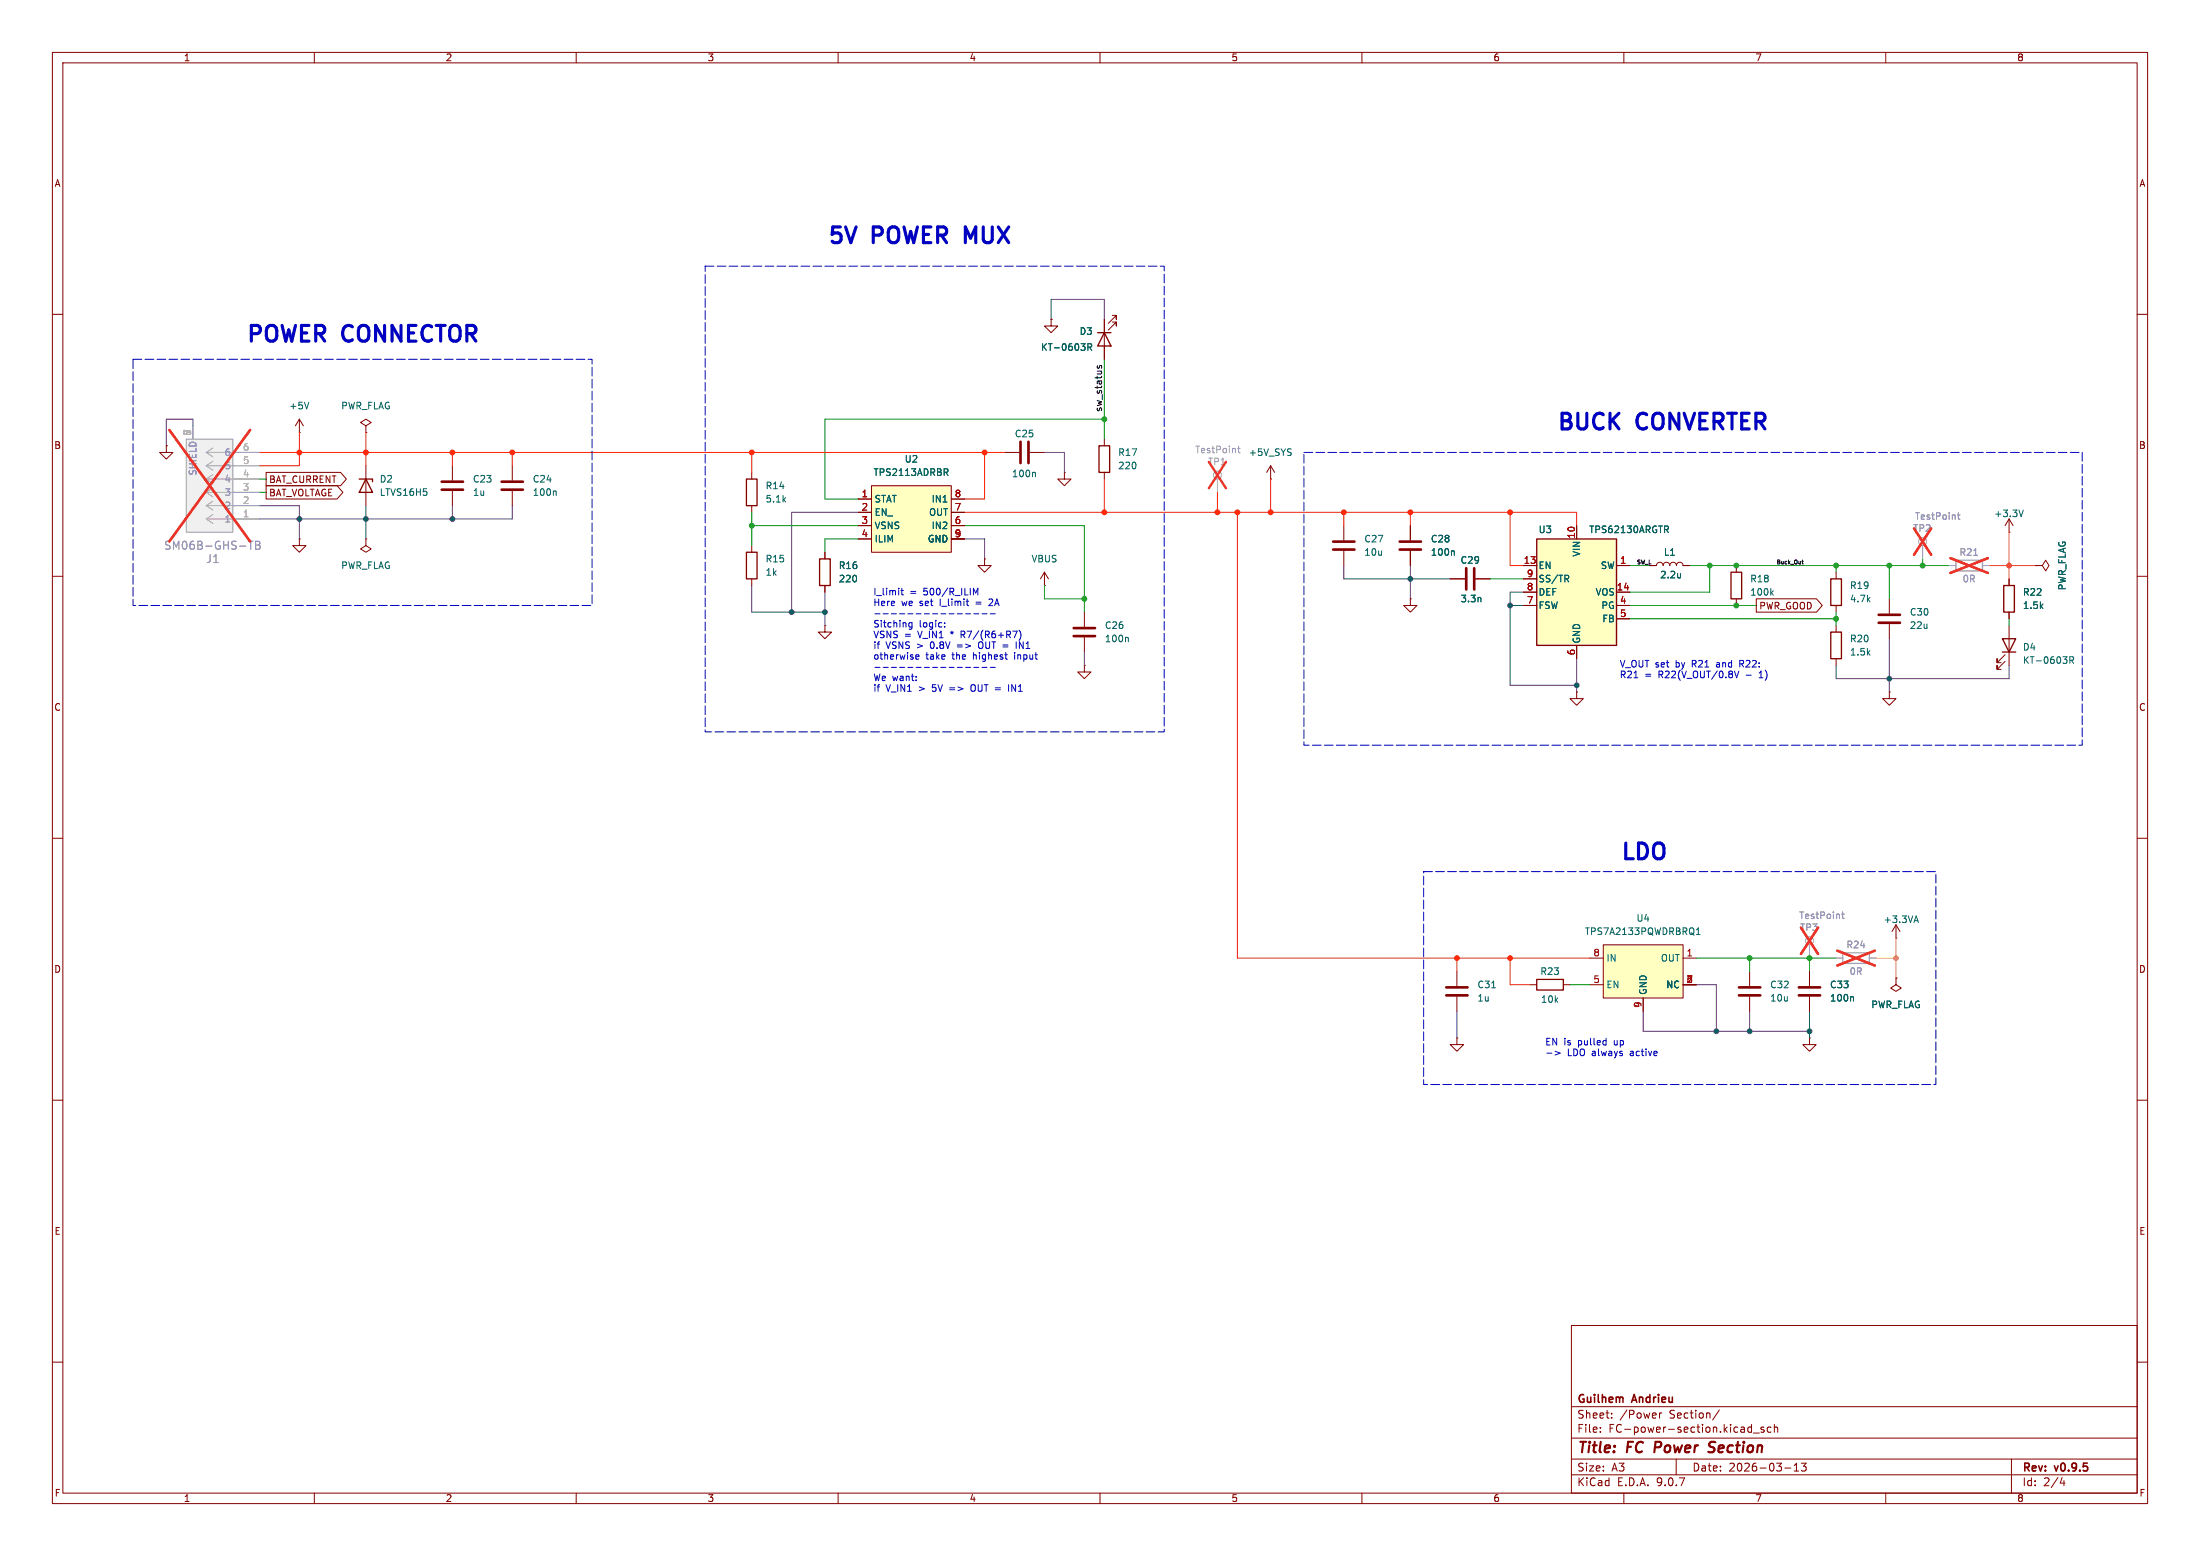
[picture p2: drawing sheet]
<svg xmlns="http://www.w3.org/2000/svg" width="420mm" height="297mm" viewBox="0 0 420 297" stroke-linecap="round" stroke-linejoin="round" font-family="sans-serif">
<g fill="none" stroke="#840000" stroke-width=".19">
<path d="M10 10h400v277h-400zM12 12h396v273h-396zM60 10v2M110 10v2M160 10v2M210 10v2M260 10v2M310 10v2M360 10v2M10 60h2M200.7 61v1.2h1.2l-1.2 1.3-1.3-1.3h1.3M200.7 61h.1"/>
<path d="M408 60h2M57.1 82.6h.1M57.1 80l.8 1.3M57.1 80l-.7 1.3M57.1 80v2.6M69.8 81.3l1.1-.7-1.1-.6-1 .6 1 .7v1.3M69.8 82.6h.1M69.8 88.9v7.6M86.4 88.9v2.8M86.4 93.7v2.8M97.8 88.9v2.8M97.8 93.7v2.8"/>
<path d="M191.8 86.4h2.8M196.6 86.4h2.8M203.2 90.2v1.2h1.3l-1.3 1.3-1.3-1.3h1.3M203.2 90.2h.1M242.6 91.4h.1M242.6 88.9l.7 1.3M242.6 88.9l-.8 1.3M242.6 88.9v2.5M10 110h2M57.1 102.9v1.2h-1.2l1.2 1.3 1.3-1.3h-1.3M57.1 102.9h.1M69.8 102.9v1.2l-1 .7 1 .6 1.1-.6-1.1-.7"/>
<path d="M69.8 102.9h.1M157.5 105.4v1.3M157.5 111.8v1.2M188 106.7v1.3h1.2l-1.2 1.2-1.3-1.2h1.3M188 106.7h.1M199.4 111.8h.1M199.4 109.2l-.8 1.3M199.4 109.2l.8 1.3M199.4 109.2v2.6M269.2 100.3v2.8M269.2 105.2v2.8M408 110h2"/>
<path d="M10 160h2M408 160h2M10 210h2M408 210h2M300 253h108v32h-108zM10 260h2M300 278.5h108M300 274.5h108M300 268.5h108M305.5 273.2v.2M305.5 272.5v.1M307.7 270.5v.2"/>
<path d="M307.7 269.8v.1M316.8 269.7v1M317.2 269.7l-.3 .1-.1 .2M320 278.5v3M328.2 269.1l-1.3 1.9M333.9 272.4l.5 .1M334.4 271.9v1.5M334.4 273.3l-.5 .1M334.7 273.5h1.2M336.7 272.5l-.3-.1-.2 .2v.2l.5 .2v.3h-.5M338.1 272.5l-.4-.1-.3 .3 .1 .6h.6M338.7 272.5l.2-.1 .4 .1 .1 .9"/>
<path d="M338.7 271.9v1.5M342.5 279.7l.4-.4v1.5M343.9 279.3h.9l-.5 .6 .4 .1v.6l-.2 .2-.6-.2M384 278.5v6.5M408 260h2M60 285v2M110 285v2M160 285v2M210 285v2M260 285v2M300 281.5h108M310 285v2"/>
<path d="M340.7 280.2h1.2M342.5 280.8h.9M360 285v2M393.7 282l-.4 1.1h.9M394 282.6v1"/>
</g>
<path d="M316.1 275.2l-.3 2M327.2 277a.85 .85 0 0 1-1.1 .1M327.2 275.2l-.7 .1a.46 .46 0 0 0-.2 .5 .46 .46 0 0 0 .3 .4l.6 .1" fill="none" stroke="#840000" stroke-width=".4"/>
<g fill="none" stroke="#a1a1a1" stroke-width=".19">
<path d="M232.4 91.4v2.6M367 104.1v2.6"/>
<circle cx="232.4" cy="90.7" r=".76"/>
<circle cx="367" cy="103.4" r=".76"/>
</g>
<path d="M236.3 85.6h.4M236.4 85.2v1.1l.3 .1M373.7 98.3h.5M373.9 97.9v1.1l.3 .1" fill="none" stroke="#989898" stroke-width=".19"/>
<path d="M230.8 88.2l3.2 5M234 88.2l-3.2 5M365.4 100.9l3.3 5M368.7 100.9l-3.3 5" fill="none" stroke="#e12e31" stroke-width=".46"/>
<path d="M59 76.8l-.5 1.2M106 93.7l.2 .2v.7M197.5 90.2l.2 .1v.7M277.5 105.1l.1 .2v.7" fill="none" stroke="#006464" stroke-width=".19"/>
<path d="M84.3 91.9h4.1M84.3 93.5h4.1M95.8 91.9h4M95.8 93.5h4M194.8 84.3v4.1M196.3 84.3v4.1M267.2 103.4h4.1M267.2 104.9h4.1" fill="none" stroke="#840000" stroke-width=".51"/>
<path d="M68.6 91.4h2.5v.5M69.8 91.4l1.3 2.6h-2.5zM156.5 106.7h2v5.1h-2z" fill="none" stroke="#840000" stroke-width=".25"/>
<path d="M166.4 92.7h15.2v12.7h-15.2z" fill="#ffffc2"/>
<g fill="none" stroke="#840000" stroke-width=".19">
<path d="M163.8 95.3h2.6M163.8 97.8h2.6M166.4 92.7h15.2v12.7h-15.2zM181.6 95.3h2.5M181.6 97.8h2.5M163.8 100.3h2.6M163.8 102.9h2.6M181.6 100.3h2.5M181.6 102.9h2.5M256.5 100.3v2.8M256.5 105.2v2.8M361.9 179.1h.1"/>
<path d="M361.9 176.5l-.7 1.3M361.9 176.5l.8 1.3M361.9 176.5v2.6M278.1 185.4v2.8M278.1 190.2v2.8M334 185.4v2.8M334 190.2v2.8M345.4 198.1v1.3h1.3l-1.3 1.3-1.2-1.3h1.2M345.4 198.1h.1M345.4 185.4v2.8M345.4 190.2v2.8M361.9 186.7v1.3l1.1 .6-1.1 .6-1-.6 1-.6"/>
<path d="M361.9 186.7h.1"/>
</g>
<path d="M180.6 90.1l.4 .6M180.7 89.5l.3 .2-.1 .3-.2 .1M365.5 175.7h.6M365.8 174.8l.4 1.3M284.8 188.5h.7M353.7 190.2l.1 .2v.7" fill="none" stroke="#006464" stroke-width=".19"/>
<path d="M254.5 103.4h4.1M254.5 104.9h4.1M276.1 188.5h4.1M276.1 190h4.1M332 188.5h4M332 190h4M343.4 188.5h4.1M343.4 190h4.1" fill="none" stroke="#840000" stroke-width=".51"/>
<path d="M351.8 181.9h5.1v2h-5.1z" fill="none" stroke="#a1a1a1" stroke-width=".25"/>
<g fill="none" stroke="#a1a1a1" stroke-width=".19">
<path d="M345.4 180.3v2.6M350.5 182.9h1.3M356.9 182.9h1.2"/>
<circle cx="345.4" cy="179.6" r=".76"/>
</g>
<path d="M343.8 177.1l3.3 5M347.1 177.1l-3.3 5M350.7 181.5l7.2 2.8M357.9 181.5l-7.2 2.8" fill="none" stroke="#e12e31" stroke-width=".46"/>
<path d="M351.6 174.5h.5M351.8 174.1v1.1l.3 .1" fill="none" stroke="#989898" stroke-width=".19"/>
<path d="M306.1 180.3h15.2v10.2h-15.2z" fill="#ffffc2"/>
<path d="M31.7 85.1v1.3h-1.2l1.2 1.2 1.3-1.2h-1.3M31.7 85.1h.1M278.1 198.1v1.3h1.3l-1.3 1.3-1.2-1.3h1.2M278.1 198.1h.1M292.1 188h1.3M298.4 188h1.3M303.5 182.9h2.6M303.5 188h2.6M306.1 180.3h15.2v10.2h-15.2zM313.7 190.5v2.5M321.3 182.9h2.5M321.3 188h2.5" fill="none" stroke="#840000" stroke-width=".19"/>
<path d="M323.8 178.4h.8M323.8 177.5l.4-.4v1.3" fill="none" stroke="#006464" stroke-width=".19"/>
<path d="M293.4 186.9h5v2.1h-5z" fill="none" stroke="#840000" stroke-width=".25"/>
<path d="M35.6 83.8h8.8v17.8h-8.8z" fill="#f0f0f0"/>
<g fill="none" stroke="#a1a1a1" stroke-width=".19">
<path d="M35.6 83.8h8.8v17.8h-8.8zM36.8 81.3v2.5M39.4 99.1h10.1M39.4 99.1l1.2 .8M39.4 96.5h10.1M39.4 96.5l1.2 .9M39.4 94h10.1M39.4 94l1.2 .8M39.4 91.4h10.1M39.4 91.4l1.2 .9M39.4 88.9h10.1M39.4 88.9l1.2 .8"/>
<path d="M39.4 86.4h10.1M39.4 86.4l1.2 .8M40.6 98.2l-1.2 .9M40.6 95.7l-1.2 .8M40.6 93.1l-1.2 .9M40.6 90.6l-1.2 .8M40.6 88.1l-1.2 .8M40.6 85.5l-1.2 .9"/>
</g>
<path d="M47.4 103.3h.9M47.9 103.3v1.5M48.8 103.3h.5l.2 .2 .1 .2-.3 .3a.41 .41 0 0 1 .4 .4 .41 .41 0 0 1-.3 .4h-.6zM48.8 104h.5" fill="none" stroke="#989898" stroke-width=".19"/>
<path d="M32.3 82.1l15.5 21.3M47.8 82.1l-15.5 21.3" fill="none" stroke="#e12e31" stroke-width=".46"/>
<path d="M209.5 63.5h2.6M210.8 63.5l1.3 2.5h-2.6zM142.5 91.4h2v5.1h-2zM209.8 85.1h2v5.1h-2zM142.5 105.4h2v5.1h-2zM382.5 111.8h2.1v5h-2.1zM349.5 120.7h2v5h-2zM382.3 121.9h2.5l-1.3 2.6zM382.3 124.5h2.5" fill="none" stroke="#840000" stroke-width=".25"/>
<g fill="none" stroke="#840000" stroke-width=".19">
<path d="M210.8 61v7.6M212.3 60.2h.8v.8v-.8l-1.5 1.5M212.3 61.5h.8v.7v-.7l-1.5 1.5M143.5 90.2v1.2M143.5 96.5v1.3M210.8 83.8v1.3M210.8 90.2v1.2M383.5 99.1v2.5M383.5 99.1l-.7 1.2M383.5 99.1l.8 1.2M143.5 104.1v1.3M143.5 110.5v1.3"/>
<path d="M157.5 119.4v1.3h1.2l-1.2 1.2-1.3-1.2h1.3M157.5 119.4h.1M207 116.8v2.8M315 108h1.2a.64 .64 0 0 1 .7-.7 .64 .64 0 0 1 .6 .7 .64 .64 0 0 1 .6-.7 .64 .64 0 0 1 .7 .7 .64 .64 0 0 1 .6-.7 .64 .64 0 0 1 .6 .7 .64 .64 0 0 1 .7-.7 .64 .64 0 0 1 .6 .7h1.3M350.5 119.4v1.3M360.7 114.3v2.8M360.7 119.1v2.8M383.5 101.6h.1M383.5 110.5v1.3M383.5 116.8v1.3M383.5 119.4v7.6M388.6 108h1.3l.6-1.1 .7 1.1-.7 1-.6-1"/>
<path d="M388.6 108h.1M207 127v1.3h1.3l-1.3 1.2-1.3-1.2h1.3M207 127h.1M207 121.7v2.8M301 132.1v1.3h1.3l-1.3 1.2-1.3-1.2h1.3M301 132.1h.1M350.5 125.7v1.3M360.7 132.1v1.3h1.2l-1.2 1.2-1.3-1.2h1.3M360.7 132.1h.1M382.8 126.2l-1.5 1.6v-.8v.8h.7M382.8 125l-1.5 1.5v-.8v.8h.7"/>
</g>
<path d="M205 119.9h4M358.6 117.3h4.1M358.6 118.9h4.1M205 121.4h4" fill="none" stroke="#840000" stroke-width=".51"/>
<path d="M207.7 66.3l.6-.1 .1-.2v-.3l-.7-.1v1.3M208 66.3l.4 .6M386.3 97.4l-.5 1.2M320.8 109.5v.8M320.8 110.2h-.1M215.2 121.7l.2 .1v.7M395.1 126h.6l.2-.2-.1-.3-.7-.1v1.2M395.4 126l.5 .6" fill="none" stroke="#006464" stroke-width=".19"/>
<path d="M293.4 102.9h15.2v20.3h-15.2z" fill="#ffffc2"/>
<path d="M293.4 102.9h15.2v20.3h-15.2zM330.5 109.2h2v5.1h-2zM349.5 110.5h2v5.1h-2z" fill="none" stroke="#840000" stroke-width=".25"/>
<g fill="none" stroke="#840000" stroke-width=".19">
<path d="M200.7 61h.1M210.8 61v2.5M210.8 66v2.6M31.7 85.1h.1M50.8 90.2h14.2l1.1 1.2-1.1 1.3h-14.2zM50.8 92.7h13.6l1.1 1.3-1.1 1.3h-13.6zM163.8 95.3h2.6M163.8 97.8h2.6M181.6 95.3h2.5M181.6 97.8h2.5M157.5 105.4v1.3M157.5 111.8v1.2"/>
<path d="M163.8 100.3h2.6M163.8 102.9h2.6M181.6 100.3h2.5M181.6 102.9h2.5M269.2 114.3v1.3h1.3l-1.3 1.2-1.2-1.2h1.2M269.2 114.3h.1M269.2 100.3v2.8M269.2 105.2v2.8M276.9 110.5h2.8M281.7 110.5h2.8M290.8 108h2.6M290.8 110.5h2.6"/>
<path d="M290.8 113h2.6M290.8 115.6h2.6M301 100.3v2.6M308.6 108h2.5M308.6 113h2.5M308.6 115.6h2.5M308.6 118.1h2.5M315 108h1.2M321.3 108h1.3M331.5 108v1.2M331.5 114.3v1.3M335.3 114.3h11.5l1.1 1.3-1.1 1.2h-11.5z"/>
<path d="M350.5 109.2v1.3M350.5 115.6v1.2M383.5 110.5v1.3M383.5 116.8v1.3M388.6 108h.1M301 123.2v2.5M345.4 185.4v2.8M345.4 190.2v2.8M361.9 186.7h.1"/>
</g>
<g fill="none" stroke="#006464" stroke-width=".19">
<path d="M207.7 66.3l.6-.1 .1-.2v-.3l-.7-.1v1.3M208 66.3l.4 .6M180.6 90.1l.4 .6M180.7 89.5l.3 .2-.1 .3-.2 .1M277.5 105.1l.1 .2v.7M282.6 114.1l.1 .8M299 110.5l.5 .6M299.3 109.9l.2 .1-.2 .4M318.1 101.1l.4 .6M318.4 100.5l.1 .1-.1 .4M320.8 109.5v.8M320.8 110.2h-.1"/>
<path d="M338.2 113.1l.3 .5M338.5 112.8l-.4 .4M353.7 190.2l.1 .2v.7"/>
</g>
<path d="M279.9 108.5v4M281.4 108.5v4" fill="none" stroke="#840000" stroke-width=".51"/>
<path d="M373.4 106.9h5.1v2.1h-5.1z" fill="none" stroke="#a1a1a1" stroke-width=".25"/>
<g fill="none" stroke="#a1a1a1" stroke-width=".19">
<path d="M36.8 81.3v2.5M44.4 99.1h5.1M44.4 96.5h5.1M44.4 94h5.1M44.4 91.4h5.1M44.4 88.9h5.1M44.4 86.4h5.1M367 104.1v2.6M372.1 108h1.3M378.5 108h1.2M345.4 180.3v2.6M350.5 182.9h1.3"/>
<path d="M356.9 182.9h1.2"/>
</g>
<path d="M373.7 98.3h.5M373.9 97.9v1.1l.3 .1M47.4 103.3h.9M47.9 103.3v1.5M48.8 103.3h.5l.2 .2 .1 .2-.3 .3a.41 .41 0 0 1 .4 .4 .41 .41 0 0 1-.3 .4h-.6zM48.8 104h.5M376.8 106h.7M351.6 174.5h.5M351.8 174.1v1.1l.3 .1" fill="none" stroke="#989898" stroke-width=".19"/>
<path d="M32.3 82.1l15.5 21.3M47.8 82.1l-15.5 21.3M365.4 100.9l3.3 5M368.7 100.9l-3.3 5M372.3 106.5l7.2 2.9M379.5 106.5l-7.2 2.9M343.8 177.1l3.3 5M347.1 177.1l-3.3 5M350.7 181.5l7.2 2.8M357.9 181.5l-7.2 2.8" fill="none" stroke="#e12e31" stroke-width=".46"/>
<path d="M209.5 69.8v.3l.1 .2 .2-.1 .1-.4h.3v.5M344 107.1h.3M344.1 106.9v.6l.2 .1" fill="none" stroke="#0f0f0f" stroke-width=".19"/>
<g fill="none" stroke="#ff2000" stroke-width=".19">
<path d="M49.5 86.4h142.3M57.1 82.6v6.3h-7.6M69.8 82.6v6.3M86.4 86.4v2.5M97.8 86.4v2.5M143.5 86.4v3.8M184.1 97.8h116.9v2.5M188 86.4v8.9h-3.9M210.8 91.4v6.4M232.4 94v3.8M236.2 97.8v85.1h67.3M242.6 91.4v6.4"/>
<path d="M256.5 97.8v2.5M269.2 97.8v2.5M288.3 97.8v10.2h2.5M278.1 182.9v2.5M288.3 182.9v5.1h3.8"/>
</g>
<path d="M379.7 108h8.9M383.5 101.6v8.9" fill="none" stroke="#ff8400" stroke-width=".19"/>
<g fill="none" stroke="#009600" stroke-width=".19">
<path d="M210.8 68.6v15.2M49.5 94h1.3M49.5 91.4h1.3M143.5 97.8v6.3M210.8 80h-53.3v15.3h6.3M143.5 100.3h20.3M163.8 102.9h-6.3v2.5M184.1 100.3h22.9v16.5M199.4 111.8v2.5h7.6M284.5 110.5h6.3M311.1 108h3.9M311.1 115.6h24.2"/>
<path d="M311.1 118.1h39.4M322.6 108h49.5M326.4 108v5h-15.3M350.5 108v1.2M350.5 116.8v2.6M360.7 108v6.3M367 106.7v1.3M383.5 118.1v1.3M299.7 188h3.8M323.8 182.9h26.7M334 182.9v2.5M345.4 182.9v2.5"/>
</g>
<path d="M361.9 179.1v7.6M358.1 182.9h3.8" fill="none" stroke="#ffc039" stroke-width=".19"/>
<g fill="none" stroke="#484848" stroke-width=".19">
<path d="M200.7 61v-3.8h10.1v3.8M36.8 81.3v-1.3h-5.1v5.1M49.5 96.5h7.6v6.4M69.8 96.5v6.4M86.4 96.5v2.6M97.8 96.5v2.6h-48.3M163.8 97.8h-12.7v19M199.4 86.4h3.8v3.8M143.5 111.8v5h14M157.5 113v6.4M184.1 102.9h3.9v3.8M256.5 108v2.5h20.4"/>
<path d="M269.2 108v6.3M288.3 115.6h2.5M290.8 113h-2.5v17.8h12.7M207 124.5v2.5M301 125.7v6.4M350.5 127v2.5h33v-2.5M360.7 121.9v10.2M278.1 193v5.1M313.7 193v3.9h31.7M323.8 188h3.9v8.9M334 193v3.9M345.4 193v5.1"/>
</g>
<g fill="none" stroke="#0000c2" stroke-width=".19">
<path d="M167 117.2h1M168.6 117.2h1M170.2 117.2h.9M171.7 117.2h1M172 112.7h.5M172.2 112.3v1.1l.3 .2M173.3 117.2h1M174.1 118.8v1.1l-.2 .2M174.1 118.9l-.4-.1-.2 .3 .1 .5h.5M174.9 117.2h1M176.5 117.2h.9M178 117.2h1"/>
<path d="M179.6 117.2h1M180.3 119.6v.1M180.3 118.9v.1M181.2 117.2h.9M182.8 117.2h.9M184.3 117.2h1M184.4 114.8h.5M184.8 115.6h.1M185.8 112.3l.5 .9 .4-.9v1.3M185.9 117.2h1M187.5 117.2h.9M189 114.3l-.2 .2"/>
<path d="M189 117.2h1M189.5 114.9l-.8 .7h.8M167 127.4h1M168.6 127.4h1M170.2 127.4h.9M171.7 127.4h1M173.3 127.4h1M173.6 120.1h.1M174.8 125.4l.6-.1v-.3h-.4l-.2 .2 .1 .6h.5M174.9 127.4h1M176.5 127.4h.9M178 127.4h1"/>
<path d="M179.6 127.4h1M181.2 127.4h.9M182.8 127.4h.9M184.3 127.4h1M185.5 130.7a.9 .9 0 0 0 0 1.2M185.9 127.4h1M186.8 122.9l.2 .8M187.5 127.4h.9M189 127.4h1M192.5 130.7v1.3M193.3 120.5h.9l-.6 1.2M194 122.5v1.3"/>
<path d="M194.5 120.3a1.46 1.46 0 0 1 0 1.9M311.9 129.4h.8M331.1 128.1l.4 1.3 .5-1.3M332.1 126.7h.5M332.6 126.1h-.5v1.2M335.8 129.4h.8M335.9 128.4l-.1 .1M306.5 198.6l.1 .1M306.6 198.2v1.3M306.6 199.4l-.1 .1M295.3 201h1M296.9 200.7l.9 .3-.9 .4"/>
</g>
<path d="M134.6 50.8h87.6v88.9h-87.6zM25.4 68.6h87.6v47h-87.6zM248.9 86.4h148.6v55.8h-148.6zM271.8 166.4h97.8v40.6h-97.8z" fill="none" stroke="#0000c2" stroke-width=".19" stroke-dasharray="1.7 .6"/>
<g fill="#ff2000" stroke="#ff2000" stroke-width=".19">
<circle cx="242.6" cy="97.8" r=".46"/>
<circle cx="256.5" cy="97.8" r=".46"/>
<circle cx="236.2" cy="97.8" r=".46"/>
<circle cx="232.4" cy="97.8" r=".46"/>
<circle cx="288.3" cy="97.8" r=".46"/>
<circle cx="269.2" cy="97.8" r=".46"/>
<circle cx="97.8" cy="86.4" r=".46"/>
<circle cx="288.3" cy="182.9" r=".46"/>
<circle cx="278.1" cy="182.9" r=".46"/>
<circle cx="210.8" cy="97.8" r=".46"/>
<circle cx="188" cy="86.4" r=".46"/>
<circle cx="143.5" cy="86.4" r=".46"/>
<circle cx="69.8" cy="86.4" r=".46"/>
<circle cx="57.1" cy="86.4" r=".46"/>
<circle cx="86.4" cy="86.4" r=".46"/>
</g>
<g fill="#484848" stroke="#484848" stroke-width=".19">
<circle cx="269.2" cy="110.5" r=".46"/>
<circle cx="151.1" cy="116.8" r=".46"/>
<circle cx="157.5" cy="116.8" r=".46"/>
<circle cx="360.7" cy="129.5" r=".46"/>
<circle cx="86.4" cy="99.1" r=".46"/>
<circle cx="69.8" cy="99.1" r=".46"/>
<circle cx="327.7" cy="196.9" r=".46"/>
<circle cx="345.4" cy="196.9" r=".46"/>
<circle cx="334" cy="196.9" r=".46"/>
<circle cx="288.3" cy="115.6" r=".46"/>
<circle cx="301" cy="130.8" r=".46"/>
<circle cx="57.1" cy="99.1" r=".46"/>
</g>
<g fill="#009600" stroke="#009600" stroke-width=".19">
<circle cx="143.5" cy="100.3" r=".46"/>
<circle cx="350.5" cy="118.1" r=".46"/>
<circle cx="367" cy="108" r=".46"/>
<circle cx="360.7" cy="108" r=".46"/>
<circle cx="345.4" cy="182.9" r=".46"/>
<circle cx="334" cy="182.9" r=".46"/>
<circle cx="326.4" cy="108" r=".46"/>
<circle cx="331.5" cy="115.6" r=".46"/>
<circle cx="331.5" cy="108" r=".46"/>
<circle cx="350.5" cy="108" r=".46"/>
<circle cx="207" cy="114.3" r=".46"/>
<circle cx="210.8" cy="80" r=".46"/>
</g>
<circle cx="383.5" cy="108" r=".46" fill="#ff8400" stroke="#ff8400" stroke-width=".19"/>
<circle cx="361.9" cy="182.9" r=".46" fill="#ffc039" stroke="#ffc039" stroke-width=".19"/>
<g font-size="4.2" fill="#0000c2">
<text x="157.7" y="47.4">5V</text>
<text x="166.6" y="47.4">POWER</text>
<text x="185.4" y="47.4">MUX</text>
<text x="46.7" y="66.2">POWER</text>
<text x="65.4" y="66.2">CONNECTOR</text>
<text x="296.9" y="82.9">BUCK</text>
<text x="312.5" y="82.9">CONVERTER</text>
<text x="309.1" y="165">LDO</text>
</g>
<g font-size="2.8" fill="#840000">
<text x="301" y="277.9">Title:</text>
<text x="310.6" y="277.9">FC</text>
<text x="316.7" y="277.9">Power</text>
<text x="327.9" y="277.9">Section</text>
</g>
<g font-size="2.1" fill="#989898">
<text x="31.2" y="105.1">SM06B-GHS-TB</text>
<text x="39.3" y="107.7">J1</text>
</g>
<g font-size="2.1" fill="#840000">
<text x="301" y="268.2">Guilhem</text>
<text x="311.7" y="268.2">Andrieu</text>
<text x="301" y="273.7">File:</text>
<text x="301" y="271">Sheet:</text>
<text x="307.1" y="273.7">FC-power-section.kicad_sch</text>
<text x="309.2" y="271">/Power</text>
<text x="318.7" y="271">Section/</text>
<text x="301" y="281.1">Size:</text>
<text x="307.6" y="281.1">A3</text>
<text x="323" y="281.1">Date:</text>
<text x="330" y="281.1">2026-03-13</text>
<text x="386" y="281.3">Rev:</text>
<text x="392.4" y="281.3">v0.9.5</text>
<text x="301" y="283.9">KiCad</text>
<text x="308.7" y="283.9">E.D.A.</text>
<text x="316.3" y="283.9">9.0.7</text>
<text x="386" y="283.9">Id:</text>
<text x="390.1" y="283.9">2/4</text>
</g>
<g font-size="1.8" fill="#840000">
<text x="35" y="11.9">1</text>
<text x="85" y="11.9">2</text>
<text x="135" y="11.9">3</text>
<text x="185" y="11.9">4</text>
<text x="235" y="11.9">5</text>
<text x="285" y="11.9">6</text>
<text x="335" y="11.9">7</text>
<text x="385" y="11.9">8</text>
<text x="10.3" y="35.9">A</text>
<text x="408.3" y="35.9">A</text>
<text x="10.3" y="85.9">B</text>
<text x="408.2" y="85.9">B</text>
<text x="51.3" y="92.4">BAT_CURRENT</text>
<text x="51.3" y="94.9">BAT_VOLTAGE</text>
<text x="335.8" y="116.5">PWR_GOOD</text>
<text x="10.3" y="135.9">C</text>
<text x="408.2" y="135.9">C</text>
<text x="10.3" y="185.9">D</text>
<text x="408.2" y="185.9">D</text>
<text x="10.3" y="235.9">E</text>
<text x="408.3" y="235.9">E</text>
<text x="10.3" y="285.9">F</text>
<text x="35" y="286.9">1</text>
<text x="85" y="286.9">2</text>
<text x="135" y="286.9">3</text>
<text x="185" y="286.9">4</text>
<text x="235" y="286.9">5</text>
<text x="285" y="286.9">6</text>
<text x="335" y="286.9">7</text>
<text x="385" y="286.9">8</text>
<text x="408.3" y="285.9">F</text>
</g>
<g font-size="1.8" fill="#006464">
<text x="206" y="64.1">D3</text>
<text x="198.6" y="67.2">KT-0603R</text>
<text x="55.1" y="78.3">+5V</text>
<text x="65" y="78.3">PWR_FLAG</text>
<text x="193.6" y="83.7">C25</text>
<text x="172.6" y="88.5">U2</text>
<text x="213.4" y="89.8">220</text>
<text x="213.4" y="87.2">R17</text>
<text x="238.3" y="87.2">+5V_SYS</text>
<text x="72.4" y="92.3">D2</text>
<text x="72.4" y="94.8">LTVS16H5</text>
<text x="90.2" y="94.8">1u</text>
<text x="90.2" y="92.3">C23</text>
<text x="101.6" y="94.8">100n</text>
<text x="101.6" y="92.3">C24</text>
<text x="146.1" y="93.6">R14</text>
<text x="166.7" y="91">TPS2113ADRBR</text>
<text x="193.1" y="91.3">100n</text>
<text x="146.1" y="96.1">5.1k</text>
<text x="166.9" y="96.1">STAT</text>
<text x="166.9" y="98.7">EN_</text>
<text x="166.9" y="101.2">VSNS</text>
<text x="177.3" y="98.7">OUT</text>
<text x="177.8" y="96.1">IN1</text>
<text x="177.8" y="101.2">IN2</text>
<text x="293.6" y="102">U3</text>
<text x="303.3" y="102">TPS62130ARGTR</text>
<text x="380.6" y="98.9">+3.3V</text>
<text x="146.1" y="107.5">R15</text>
<text x="166.9" y="103.7">ILIM</text>
<text x="177" y="103.7">GND</text>
<text x="196.8" y="107.5">VBUS</text>
<text x="260.4" y="103.7">C27</text>
<text x="260.4" y="106.3">10u</text>
<text x="273.1" y="106.3">100n</text>
<text x="273.1" y="103.7">C28</text>
<text x="278.7" y="107.8">C29</text>
<text x="301.9" y="106.4" transform="rotate(-90 301.9 106.4)">VIN</text>
<text x="317.5" y="106.3">L1</text>
<text x="65" y="108.8">PWR_FLAG</text>
<text x="146.1" y="110.1">1k</text>
<text x="160" y="111.4">220</text>
<text x="160" y="108.8">R16</text>
<text x="293.6" y="108.8">EN</text>
<text x="293.6" y="111.4">SS/TR</text>
<text x="293.6" y="113.9">DEF</text>
<text x="304.5" y="113.9">VOS</text>
<text x="305.5" y="108.8">SW</text>
<text x="316.8" y="110.6">2.2u</text>
<text x="334" y="111.4">R18</text>
<text x="334" y="113.9">100k</text>
<text x="353.1" y="112.6">R19</text>
<text x="386.1" y="113.9">R22</text>
<text x="394.6" y="112.8" transform="rotate(-90 394.6 112.8)">PWR_FLAG</text>
<text x="278.7" y="115.2">3.3n</text>
<text x="293.6" y="116.4">FSW</text>
<text x="305.6" y="116.4">PG</text>
<text x="305.8" y="119">FB</text>
<text x="353.1" y="115.2">4.7k</text>
<text x="364.5" y="117.7">C30</text>
<text x="386.1" y="116.4">1.5k</text>
<text x="210.8" y="122.8">100n</text>
<text x="210.8" y="120.2">C26</text>
<text x="301.9" y="122.9" transform="rotate(-90 301.9 122.9)">GND</text>
<text x="353.1" y="125.3">1.5k</text>
<text x="353.1" y="122.8">R20</text>
<text x="364.5" y="120.2">22u</text>
<text x="386.1" y="124.4">D4</text>
<text x="386.1" y="126.9">KT-0603R</text>
<text x="302.5" y="178.7">TPS7A2133PQWDRBRQ1</text>
<text x="312.3" y="176.1">U4</text>
<text x="359.5" y="176.4">+3.3VA</text>
<text x="306.6" y="183.7">IN</text>
<text x="317" y="183.7">OUT</text>
<text x="281.9" y="191.4">1u</text>
<text x="281.9" y="188.8">C31</text>
<text x="294" y="186.3">R23</text>
<text x="294.1" y="191.6">10k</text>
<text x="306.6" y="188.8">EN</text>
<text x="314.6" y="190" transform="rotate(-90 314.6 190)">GND</text>
<text x="318" y="188.8">NC</text>
<text x="337.8" y="188.8">C32</text>
<text x="337.8" y="191.4">10u</text>
<text x="349.3" y="191.4">100n</text>
<text x="349.3" y="188.8">C33</text>
<text x="357.1" y="192.6">PWR_FLAG</text>
</g>
<g font-size="1.8" fill="#aaa">
<text x="36.6" y="83.3" transform="rotate(-90 36.6 83.3)">7</text>
<text x="46.3" y="88.6">5</text>
<text x="46.3" y="86.1">6</text>
<text x="46.3" y="93.7">3</text>
<text x="46.3" y="91.2">4</text>
<text x="46.3" y="98.8">1</text>
<text x="46.3" y="96.3">2</text>
</g>
<text font-size="1.8" fill="#0f0f0f" x="210.5" y="78.7" transform="rotate(-90 210.5 78.7)">sw_status</text>
<g font-size="1.8" fill="#989898">
<text x="42.8" y="89.8">5</text>
<text x="42.8" y="87.2">6</text>
<text x="228.1" y="86.7">TestPoint</text>
<text x="230.5" y="89">TP1</text>
<text x="37.7" y="90.9" transform="rotate(-90 37.7 90.9)">SHIELD</text>
<text x="42.8" y="94.8">3</text>
<text x="42.8" y="92.3">4</text>
<text x="42.8" y="99.9">1</text>
<text x="42.8" y="97.4">2</text>
<text x="365.1" y="101.7">TP2</text>
<text x="365.5" y="99.4">TestPoint</text>
<text x="374" y="106.3">R21</text>
<text x="374.6" y="111.4">0R</text>
<text x="343.4" y="175.6">TestPoint</text>
<text x="343.6" y="177.9">TP3</text>
<text x="352.4" y="181.2">R24</text>
<text x="353" y="186.3">0R</text>
</g>
<g font-size="1.8" fill="#a90000">
<text x="164.4" y="95">1</text>
<text x="182.2" y="95">8</text>
<text x="164.4" y="97.5">2</text>
<text x="164.4" y="100.1">3</text>
<text x="182.2" y="97.5">7</text>
<text x="182.2" y="100.1">6</text>
<text x="164.4" y="102.6">4</text>
<text x="182.2" y="102.6">5</text>
<text x="290.8" y="107.7">13</text>
<text x="300.7" y="102.9" transform="rotate(-90 300.7 102.9)">10</text>
<text x="309.2" y="107.7">1</text>
<text x="291.4" y="110.2">9</text>
<text x="291.4" y="112.8">8</text>
<text x="308.6" y="112.8">14</text>
<text x="291.4" y="115.3">7</text>
<text x="309.2" y="115.3">4</text>
<text x="309.2" y="117.9">5</text>
<text x="300.7" y="125.2" transform="rotate(-90 300.7 125.2)">6</text>
<text x="304.1" y="182.6">8</text>
<text x="321.9" y="182.6">1</text>
<text x="304.1" y="187.7">5</text>
<text x="321.9" y="187.7">7</text>
<text x="313.4" y="192.5" transform="rotate(-90 313.4 192.5)">9</text>
</g>
<g font-size="1.8" fill="#0000c2">
<text x="166.6" y="113.8">I_limit</text>
<text x="173.7" y="113.8">=</text>
<text x="176.4" y="113.8">500/R_ILIM</text>
<text x="166.6" y="115.9">Here</text>
<text x="166.6" y="120">Sitching</text>
<text x="172.1" y="115.9">we</text>
<text x="175.5" y="120">logic:</text>
<text x="175.7" y="115.9">set</text>
<text x="179.7" y="115.9">I_limit</text>
<text x="186.7" y="115.9">=</text>
<text x="189.5" y="115.9">2A</text>
<text x="166.6" y="122">VSNS =</text>
<text x="166.6" y="124.1">if</text>
<text x="169.1" y="124.1">VSNS &gt;</text>
<text x="175.4" y="122">V_IN1</text>
<text x="177.9" y="124.1">0.8V</text>
<text x="181.7" y="122">*</text>
<text x="183.2" y="124.1">=&gt;</text>
<text x="183.9" y="122">R7/(R6+R7)</text>
<text x="187.5" y="124.1">OUT =</text>
<text x="195" y="124.1">IN1</text>
<text x="166.6" y="126.1">otherwise</text>
<text x="166.6" y="130.2">We want:</text>
<text x="176.7" y="126.1">take</text>
<text x="181.9" y="126.1">the</text>
<text x="186" y="126.1">highest</text>
<text x="194.1" y="126.1">input</text>
<text x="309.1" y="127.6">V_OUT set</text>
<text x="309.1" y="129.7">R21</text>
<text x="314" y="129.7">=</text>
<text x="316.7" y="129.7">R22(V_OUT/0.8V</text>
<text x="320" y="127.6">by</text>
<text x="323.3" y="127.6">R21</text>
<text x="328.1" y="127.6">and</text>
<text x="332.8" y="127.6">R22:</text>
<text x="333.6" y="129.7">-</text>
<text x="336.3" y="129.7">1)</text>
<text x="166.6" y="132.2">if</text>
<text x="169.1" y="132.2">V_IN1</text>
<text x="175.5" y="132.2">&gt;</text>
<text x="178.2" y="132.2">5V</text>
<text x="181.7" y="132.2">=&gt;</text>
<text x="186" y="132.2">OUT =</text>
<text x="193.6" y="132.2">IN1</text>
<text x="294.9" y="199.7">EN is</text>
<text x="299.2" y="201.8">LDO always</text>
<text x="301.3" y="199.7">pulled</text>
<text x="308.4" y="199.7">up</text>
<text x="311.5" y="201.8">active</text>
</g>
<g font-size="1" fill="#0f0f0f">
<text x="312.4" y="107.7">SW_L</text>
<text x="339.1" y="107.7">Buck_Out</text>
</g>
</svg>
